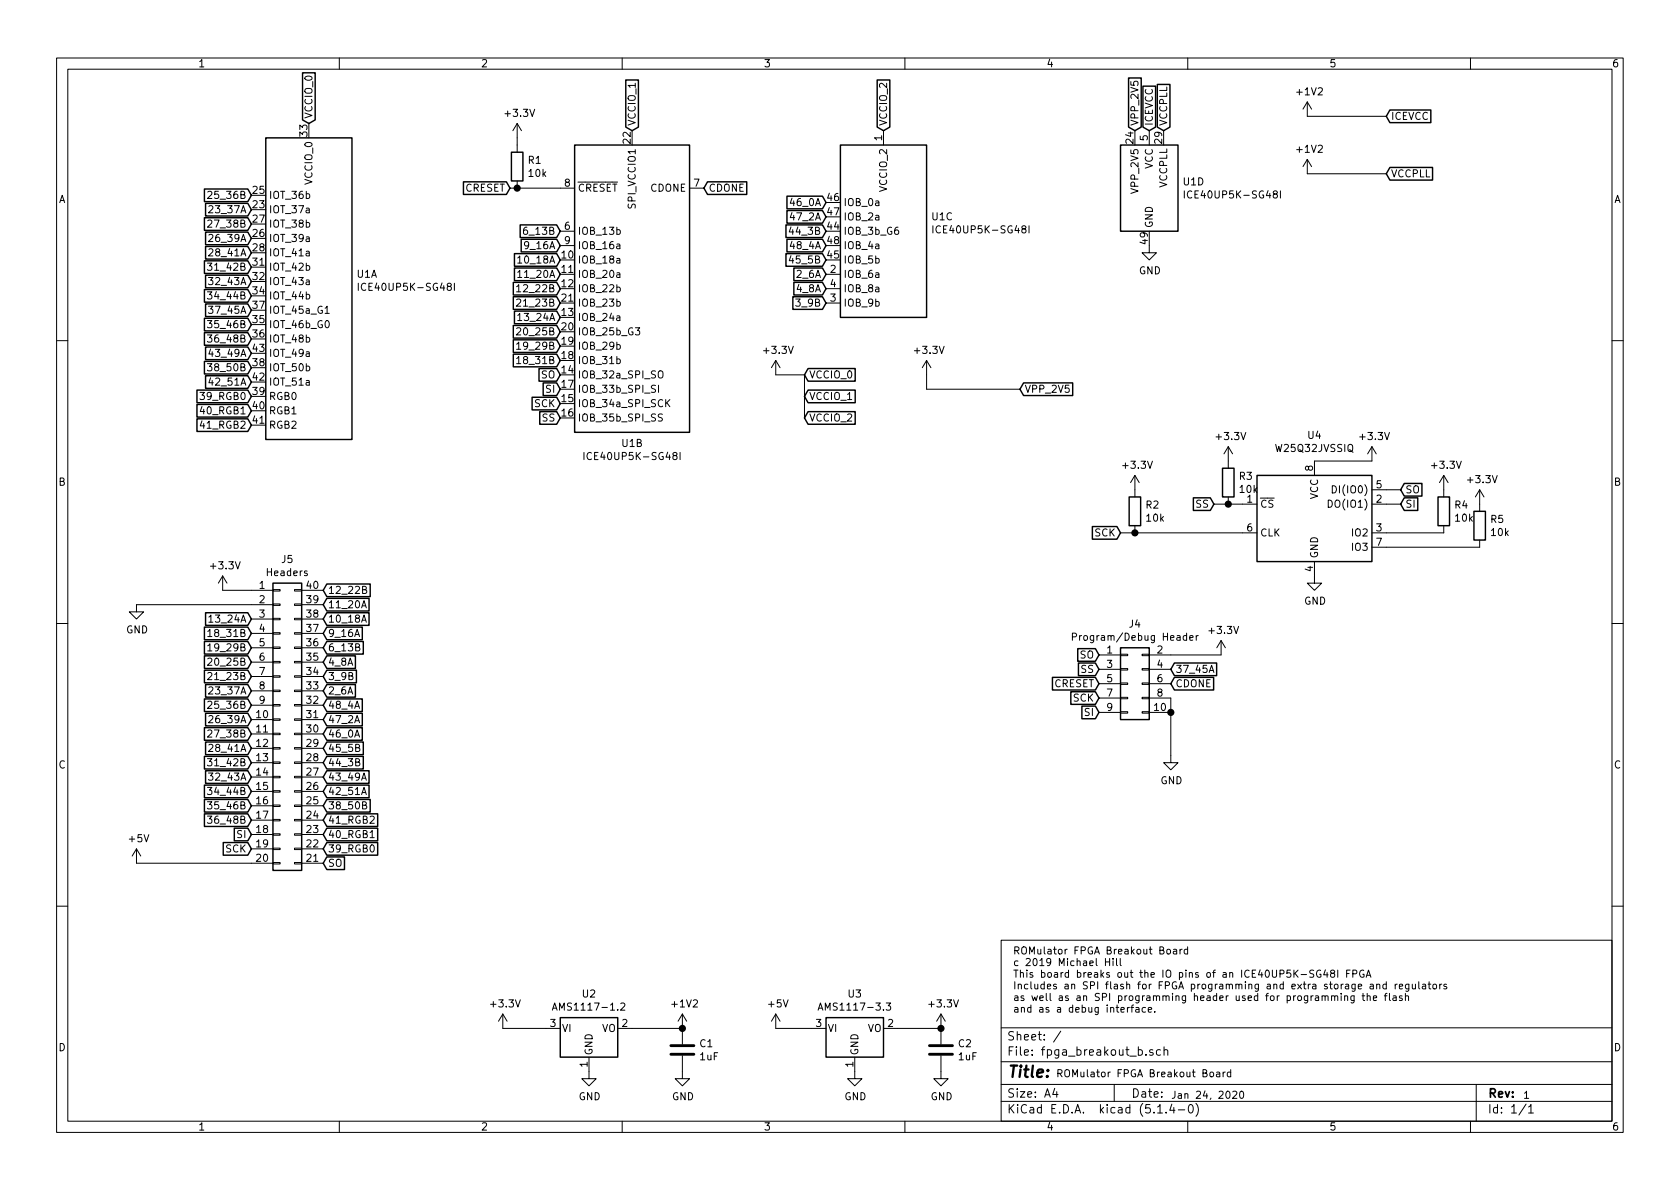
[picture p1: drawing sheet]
<svg xmlns="http://www.w3.org/2000/svg" width="297mm" height="210mm" viewBox="0 0 297 210" stroke-linecap="round" stroke-linejoin="round" font-family="sans-serif">
<g fill="none" stroke="#000" stroke-width=".18">
<path d="M10 10.3h277v189.9h-277zM12 12.2h273v186.1h-273zM60 10.3v1.9M110 10.3v1.9M160 10.3v1.9M210 10.3v1.9M231.1 18v2.6h14M231.1 18l-.7 1.3M231.1 18l.8 1.3M260 10.3v1.9M36.7 34l.5-.2 .3 .4-.1 .2-.7 .7h.8M36.7 39l.5-.1 .3 .4-.1 .2-.7 .7h.8"/>
<path d="M36.9 36.5l.5-.1 .2 .3v.2l-.7 .7h.7M90.2 33.3h11.4M91.4 21.8l-.7 1.3M91.4 21.8v5.1M91.4 32v1.3M91.4 21.8l.8 1.3M121.9 33.3h2.6M156.2 23.1v2.5M164.9 39.9v1.3M181.9 39.9v1.3M203.2 23.1v2.5M209.4 33.8v1.2"/>
<path d="M226.4 33.8v1.2M231.1 28.2l-.7 1.3M231.1 28.2v2.5h14M231.1 28.2l.8 1.3M36.7 59.2h.8l-.5 .5 .4 .1v.6l-.2 .1-.5-.1M36.7 56.7h.8l-.5 .5 .4 .1v.5l-.2 .2-.5-.2M36.7 51.6h.8l-.5 .5 .4 .1v.6l-.2 .1-.5-.1M36.7 46.5h.8l-.5 .5 .4 .1v.6l-.2 .1-.5-.1M36.9 54.1h.7l-.4 .5 .4 .2v.5l-.2 .1-.5-.1M36.9 49.1h.7l-.4 .4 .4 .2v.5l-.2 .1-.5-.1M36.9 44.1l.5-.1 .2 .3v.2l-.7 .8h.7M36.9 41.6l.5-.2 .2 .4v.2l-.7 .7h.7"/>
<path d="M57.5 55.4h.7M63.3 50.1v1.3M80.3 50.1v1.3M91.3 58.1l.5-.1 .3 .3-.1 .2-.7 .7h.8M91.3 53l.5-.1 .3 .3-.1 .2-.7 .7h.8M91.3 50.7l.4-.4v1.3M91.3 51.6h.8M91.5 55.8l.4-.4v1.3M91.5 48.2l.4-.4v1.3M91.5 45.6l.4-.3v1.2M91.5 56.7h.8M91.5 49.1h.8"/>
<path d="M91.5 46.5h.8M99.1 40.9h2.5M99.1 43.4h2.5M109.1 50.8h.3l.3 .2-.1 .6h-.5M109.1 53.4l.3-.1 .3 .2-.1 .6h-.5M109.1 40.7l.3-.1 .3 .2-.1 .6h-.5M112.3 58h.8l-.4 .4 .4 .2v.5l-.2 .1-.6-.1M146 48.5h2.6M146 53.6h2.6M146 51h2.6M203.2 43.4v1.3h1.3l-1.3 1.3-1.3-1.3h1.3M10 60.2h2"/>
<path d="M36.7 64.3h.8l-.5 .5 .4 .1v.6l-.2 .1-.5-.1M91.3 63.4l.4-.4v1.3M91.3 60.9l.4-.4v1.3M91.3 64.3h.8M91.3 61.8h.8M109.1 63.5h.3l.3 .2-.1 .6h-.5M109.1 61l.3-.1 .3 .3-.1 .5h-.5M116.4 65.8a.45 .45 0 0 1 .8 0 .88 .88 0 0 1-.3 1h-.3a1.07 1.07 0 0 1-.2-1zM116.4 68.1v1.3M117.1 73.3l-.5-.1-.2 .1v.4l.6 .2 .1 .3-.2 .3-.5-.1M117.9 71.2l.5 .7M118.4 70.7l-.7 .7"/>
<path d="M137.2 63.7l-.8 1.3M137.2 63.7v2.6h5v7.6M137.2 63.7l.7 1.3M163.8 63.7l-.7 1.3M163.8 63.7v5.1h16.5M163.8 63.7l.8 1.3M217.2 79v3.8M217.2 79l-.8 1.3M217.2 79l.7 1.3M242.6 79v2.5h-10.2v2.6M242.6 79l-.8 1.3M242.6 79l.7 1.3"/>
<path d="M285 60.2h2M103.3 80v1.3M120.2 80v1.3M198.1 94.2h24.1M200.7 84.1v3.8M200.7 93v1.2M200.7 84.1l-.8 1.2M200.7 84.1l.7 1.2M214.6 89.1h7.6M217.2 87.9v1.2M232.4 99.3v3.8h1.3l-1.3 1.3-1.3-1.3h1.3M234.8 88.4a.64 .64 0 0 1 .8 .7 .64 .64 0 0 1-.8 .6z"/>
<path d="M235.6 85.9a.64 .64 0 0 1 .7 .6 .64 .64 0 0 1-.7 .7zM242.6 89.1h5M242.6 86.6h5M255.3 93v1.2h-12.7M255.3 84.1l-.8 1.2M255.3 84.1v3.8M255.3 84.1l.7 1.2M261.6 95.5v1.3h-19M261.6 86.6l-.7 1.3M261.6 86.6v3.8M261.6 86.6l.8 1.3M10 110.3h2"/>
<path d="M36.7 111.7l.4-.4v1.3M36.7 114.2l.4-.4v1.3M36.7 116.5l.5-.1 .3 .3-.1 .2-.7 .7h.8M36.7 119l.5-.1 .3 .4-.1 .2-.7 .7h.8M36.7 112.6h.8M36.7 115.1h.8M36.9 109.1l.4-.3v1.2M36.9 110h.7M39.4 101.8l-.8 1.3M39.4 101.8v2.6h8.9M39.4 101.8l.7 1.3M44.4 109.5h3.9"/>
<path d="M44.4 119.6h3.9M44.4 117.1h3.9M44.4 114.5h3.9M44.4 112h3.9M48.3 119.5h1.2v.3h-1.2zM48.3 117h1.2v.2h-1.2zM48.3 114.4h1.2v.3h-1.2zM48.3 111.9h1.2v.2h-1.2zM48.3 109.3h1.2v.3h-1.2zM48.3 106.8h1.2v.3h-1.2zM48.3 104.3h1.2v.2h-1.2zM48.3 106.9h-24.2v1.3h1.3l-1.3 1.3-1.2-1.3h1.2"/>
<path d="M52.1 119.5h1.2v.3h-1.2zM52.1 117h1.2v.2h-1.2zM52.1 114.4h1.2v.3h-1.2zM52.1 111.9h1.2v.2h-1.2zM52.1 109.3h1.2v.3h-1.2zM52.1 106.8h1.2v.3h-1.2zM52.1 104.3h1.2v.2h-1.2zM53.3 104.4h3.8M53.3 106.9h3.8M53.3 109.5h3.8M53.3 119.6h3.8M53.3 117.1h3.8"/>
<path d="M53.3 114.5h3.8M53.3 112h3.8M62.9 114.4h.5l.2-.2-.1-.2-.6-.2v1.3h.5l.2-.1v-.3l-.3-.3M63.9 110l.5-1.2 .4 1.2M63.9 107.5l.5-1.3 .4 1.3M64.1 109.7h.5M64.1 107.1h.5M64.1 104.3l.5-.1 .2-.2-.1-.2-.6-.1v1.2h.5l.2-.2v-.2l-.3-.2M189.6 112.6h.6l.1-.2v-.3l-.2-.1h-.5v1.2M194.3 115.8h3.8M194.3 118.4h3.8M198.1 118.2h1.3v.3h-1.3z"/>
<path d="M198.1 115.7h1.3v.2h-1.3zM201.9 118.2h1.3v.3h-1.3zM201.9 115.7h1.3v.2h-1.3zM203.2 118.4h3.8M210.4 112.8l.5-.1v-.3h-.4l-.1 .2v.6h.5M211.5 112.4v.8M211.9 112.4l-.4 .2M213.8 118.9l.4-1.3 .4 1.3M213.9 118.6h.6M215.9 113.3l-.8 1.2M215.9 113.3v2.5h-12.7M215.9 113.3l.8 1.2"/>
<path d="M285 110.3h2M36.7 134.2h.8l-.5 .4 .4 .2v.5l-.2 .1-.5-.1M36.7 139.2h.8l-.5 .5 .4 .1v.6l-.2 .1-.5-.1M36.7 124.1l.5-.1 .3 .4-.1 .2-.7 .7h.8M36.7 129.2l.5-.1 .3 .3-.1 .2-.7 .7h.8M36.9 136.7h.7l-.4 .5 .4 .1v.5l-.2 .2-.5-.2M36.9 121.6l.5-.1 .2 .3v.2l-.7 .7h.7M36.9 131.7l.5-.1 .2 .4v.2l-.7 .7h.7M36.9 126.7l.5-.2 .2 .4v.2l-.7 .7h.7M44.4 127.2h3.9M44.4 129.8h3.9M44.4 132.3h3.9"/>
<path d="M44.4 134.9h3.9M44.4 137.4h3.9M44.4 139.9h3.9M44.4 124.7h3.9M44.4 122.2h3.9M48.3 132.2h1.2v.3h-1.2zM48.3 134.7h1.2v.3h-1.2zM48.3 137.3h1.2v.2h-1.2zM48.3 139.8h1.2v.3h-1.2zM48.3 129.7h1.2v.2h-1.2zM48.3 124.6h1.2v.2h-1.2zM48.3 122h1.2v.3h-1.2z"/>
<path d="M48.3 127.1h1.2v.3h-1.2zM52.1 132.2h1.2v.3h-1.2zM52.1 134.7h1.2v.3h-1.2zM52.1 137.3h1.2v.2h-1.2zM52.1 139.8h1.2v.3h-1.2zM52.1 129.7h1.2v.2h-1.2zM52.1 124.6h1.2v.2h-1.2zM52.1 122h1.2v.3h-1.2zM52.1 127.1h1.2v.3h-1.2zM53.3 127.2h3.8M53.3 129.8h3.8M53.3 132.3h3.8"/>
<path d="M53.3 134.9h3.8M53.3 137.4h3.8M53.3 139.9h3.8M53.3 124.7h3.8M53.3 122.2h3.8M62.9 134.8l.5-.1 .2-.2-.1-.2-.6-.1v1.2h.5l.2-.1v-.3l-.3-.2M62.9 132.2h.5l.2-.2-.1-.3-.6-.1v1.3h.5l.2-.1v-.3l-.3-.3M63.9 138l.5-1.3 .4 1.3M64.1 137.6h.5M194.3 126h3.8M194.3 120.9h3.8M194.3 123.4h3.8"/>
<path d="M198.1 125.9h1.3v.2h-1.3zM198.1 123.3h1.3v.3h-1.3zM198.1 120.8h1.3v.2h-1.3zM201.9 125.9h1.3v.2h-1.3zM201.9 123.3h1.3v.3h-1.3zM201.9 120.8h1.3v.2h-1.3zM203.2 123.4h3.8v11.5h1.3l-1.3 1.2-1.3-1.2h1.3M203.2 126h3.8M203.2 120.9h3.8M24.1 150.1l-.7 1.3M24.1 150.1v2.5h24.2M24.1 150.1l.8 1.3"/>
<path d="M36.7 141.8h.8l-.5 .5 .4 .1v.5l-.2 .1-.5-.1M36.7 144.3h.8l-.5 .5 .4 .1v.6l-.2 .1-.5-.1M44.4 142.5h3.9M44.4 145h3.9M44.4 147.6h3.9M44.4 150.1h3.9M48.3 142.4h1.2v.2h-1.2zM48.3 144.9h1.2v.3h-1.2zM48.3 147.4h1.2v.3h-1.2zM48.3 150h1.2v.2h-1.2zM48.3 152.5h1.2v.3h-1.2zM52.1 142.4h1.2v.2h-1.2z"/>
<path d="M52.1 144.9h1.2v.3h-1.2zM52.1 147.4h1.2v.3h-1.2zM52.1 150h1.2v.2h-1.2zM52.1 152.5h1.2v.3h-1.2zM53.3 142.5h3.8M53.3 145h3.8M53.3 147.6h3.8M53.3 150.1h3.8M53.3 152.6h3.8M63.9 140.5l.5-1.3 .4 1.3M64.1 140.2h.5M64.1 142.4l.5-.1 .2-.2-.1-.2-.6-.1v1.2h.5l.2-.2v-.2l-.3-.2"/>
<path d="M65.4 148.1h.8M10 160.2h2M88.9 179.3v2.6h10.2M88.9 179.3l-.8 1.3M88.9 179.3l.8 1.3M97.7 178.6l.4-1.2 .4 1.2M97.8 178.3h.6M109.8 177.5l.4-.1 .3 .3-.8 .9h.8M120.6 179.3v5.4M120.6 179.3l-.7 1.3M120.6 179.3l.8 1.3M137.2 179.3v2.6h8.8"/>
<path d="M137.2 179.3l-.8 1.3M137.2 179.3l.7 1.3M144.7 178.6l.4-1.2 .4 1.2M144.8 178.3h.6M156.7 177.4h.8l-.5 .4 .4 .2 .1 .4-.3 .2-.5-.1M166.4 179.3v5.4M166.4 179.3l-.8 1.3M166.4 179.3l.7 1.3M177 166.3h108v32h-108zM195.5 169.5v1.3M195.5 170.1h.7M196.2 169.5v1.3"/>
<path d="M196.8 169.5v.1M196.8 169.9v.9M197.4 169.5v1.1l.2 .2M198.1 169.5v1.1l.1 .2M199.7 178.1l-.4 .3M199.9 178.1h.5M200.4 177.7l-.3 .2v1.1M200.8 178.2h.5l.1 .8M201.4 178.5h-.4l-.2 .2v.2h.6M202.5 178.2l-.3-.1-.3 .3 .2 .5h.4M203 178.6l.6-.1v-.3l-.4-.1-.2 .2 .1 .6h.5M204.2 178.9v.1"/>
<path d="M206.4 167.9h.3l.3 .2-.2 .6h-.3l-.2-.1zM207.5 167.9h.5l.1 .8M208.1 168.2h-.5l-.2 .2 .1 .3h.6M208.6 167.9v.8M209 167.9l-.4 .2M210 167.9h-.4l-.2 .2 .1 .6h.5M210 167.4v1.3M232.3 171.6l-.5-.1-.2 .2v.3l.6 .3 .1 .3-.2 .2h-.5M233.5 171.6a.59 .59 0 0 0-.7 .6 .59 .59 0 0 0 .7 .6l.1-.5h-.3M234.3 171.5l-.3 .9h.8M234.6 172v.8M235.4 176.2l.2-.1h.3l.1 .8"/>
<path d="M235.4 176.1v.8M235.5 172.1l-.2-.1v-.3l.4-.2 .3 .3-.1 .2-.5 .2-.1 .1v.4l.2 .1h.4l.1-.2v-.3l-.3-.2M236 176.3l.2-.2h.3v.8M236.5 171.5v1.3M237.1 176.1v.8M237.7 176.2l.2-.1h.3l.1 .8M237.7 176.1v.8M238.1 172.2h.4M238.7 171.5h-.6v1.3M239.2 172.2h.6l.1-.5-.2-.2h-.5v1.3M239.4 176.1v1.1l-.2 .2-.3-.1M239.4 176.1h-.3l-.3 .2 .1 .6h.5"/>
<path d="M240.8 176.1h.5M241 175.7v1.1l.3 .1M241.1 171.6a.59 .59 0 0 0-.7 .6 .59 .59 0 0 0 .7 .6l.1-.5h-.3M241.6 172.8l.4-1.3 .4 1.3M241.7 172.5h.6M241.7 176.2l.2-.1h.3l.1 .8M241.7 175.7v1.2M242.3 174.1h.4l.1 .8M242.8 174.3l-.4 .1-.2 .2 .1 .2h.5M242.8 176.5l.6-.1v-.3h-.4l-.2 .2 .1 .6h.5M243.4 174.2l.2-.2 .3 .1 .1 .8M243.4 174v.9"/>
<path d="M244.8 176.1h.4M245.1 174.1l-.3-.1-.3 .3 .1 .5h.5M245.1 173.6v1.3M245.2 175.7l-.3 .1v1.1M245.7 175.7v1.1l.1 .1M246.3 176.1h.5l.1 .8M246.7 174v.9M246.9 176.4h-.4l-.2 .2v.3h.6M247 174l-.3 .3M247.4 174.4l.6-.1v-.2l-.4-.1-.2 .2 .1 .6h.5M247.9 176.1h-.3l-.2 .2 .1 .1 .4 .2v.3h-.5M248.5 176.2l.2-.1h.3v.8"/>
<path d="M248.5 175.7v1.2M249.1 174l-.1 1.2-.1 .1-.3-.1M249.1 174.1l-.4-.1-.2 .3 .1 .5h.5M249.7 174l.1 .8 .3 .1 .2-.2M250.3 174v.9M250.9 173.6v1.1l.1 .2M251.5 174.1h.5l.1 .8M252.1 174.3l-.5 .1-.1 .2 .1 .3 .5-.1M252.5 174h.5M252.7 173.6v1.1l.3 .2M253.4 174.2l.2-.2 .3 .2 .1 .4-.1 .2-.3 .1-.2-.2zM254.6 174v.9"/>
<path d="M254.9 174l-.2 .1-.1 .2M255.8 174.1l-.4-.1-.1 .2v.2l.5 .1v.3h-.5M285 160.2h2M60 198.3v1.9M104.1 186.9v3.8h1.3l-1.3 1.3-1.2-1.3h1.2M109.2 181.9h11.4M110 198.3v1.9M120.6 186.7v4h1.3l-1.3 1.3-1.2-1.3h1.2M151.1 186.9v3.8h1.3l-1.3 1.3-1.2-1.3h1.2M156.2 181.9h10.2M160 198.3v1.9M166.4 186.7v4h1.2l-1.2 1.3-1.3-1.3h1.3"/>
<path d="M177 194.8h108M177 191.8h108M177 187.8h108M177 181.8h108M186.5 192.5l-.4 1h1M186.8 193v1M187.6 182.3l-1.3 2M197 191.8v3M202.6 186.5v.1M203.8 185.7a.37 .37 0 0 0-.5 .1v.2l.5 .2 .1 .1-.2 .3-.4-.1M204.7 196.8h.8M205.2 185.7l-.5-.1-.2 .3v.6l.2 .1 .5-.1"/>
<path d="M205.8 185.7h.1a.37 .37 0 0 1 .6 .1v.8M205.8 185.1v1.5M206.2 196.7v.1M207.2 195.2l-.4 1.1h.9M207.5 195.8v1M208.3 196.3h1.2M210 198.3v1.9M210.3 195.4l.2-.1a.8 .8 0 0 1 .5 .8 .8 .8 0 0 1-.5 .7 1 1 0 0 1-.2-1.4zM211.5 195.1a1.71 1.71 0 0 1 0 2.3M214 189.6h.3l.3 .2-.1 .6h-.4l-.1-.1zM215.1 189.6h.5l.1 .8M215.7 189.9h-.5l-.1 .2v.3h.6"/>
<path d="M216.3 189.6v.8M216.6 189.6l-.3 .2M217.6 189.6h-.4l-.2 .2 .1 .6h.5M217.6 189.1v1.3M218 193.1l.4-.1 .3 .3-.8 .9h.8M219.3 193.1l.2-.1a.69 .69 0 0 1 .4 .6 .69 .69 0 0 1-.4 .6l-.2-.1-.1-.4zM260 198.3v1.9M261 191.8v6.5M269.8 195.2l-1.2 2M270.3 195.8l.4-.5v1.5M270.3 196.8h.8"/>
</g>
<g fill="none" stroke="#000" stroke-width=".25">
<path d="M53.5 12.9h2.2v8.3l-1.1 .6-1.1-.6zM110.6 14.1h2.3v8.4l-1.1 .6-1.2-.6zM155.1 14.1h2.2v8.4l-1.1 .6-1.1-.6zM199.5 13.8h2.3v8.7l-1.1 .6-1.2-.6zM202.1 15.2h2.2v7.3l-1.1 .6-1.1-.6zM204.6 14.9h2.3v7.6l-1.2 .6-1.1-.6zM245.7 19.5h7.3v2.2h-7.3l-.6-1.1zM36.1 33.4h7.7l.6 1.1-.6 1.2h-7.7zM36.1 38.5h7.7l.6 1.1-.6 1.1h-7.7zM36.3 36h7.5l.6 1.1-.6 1.1h-7.5zM47 24.4h15.2v53.3h-15.2zM81.9 32.2h7.6l.7 1.1-.7 1.1h-7.6z"/>
<path d="M90.4 26.9h2.1v5.1h-2.1zM92 39.8h6.4l.7 1.1-.7 1.1h-6.4zM101.6 25.6h20.3v50.8h-20.3zM125.1 32.2h6.9v2.2h-6.9l-.6-1.1zM139 39.8h6.4l.6 1.1-.6 1.1h-6.4zM139.1 37.2h6.3l.6 1.1-.6 1.2h-6.3zM139.1 34.7h6.3l.6 1.1-.6 1.1h-6.3zM148.6 25.6h15.2v30.5h-15.2zM198.1 25.6h10.2v15.3h-10.2zM245.7 29.6h7.6v2.2h-7.6l-.6-1.1zM36.1 58.8h7.7l.6 1.1-.6 1.2h-7.7zM36.1 56.3h7.7l.6 1.1-.6 1.1h-7.7z"/>
<path d="M36.1 51.2h7.7l.6 1.1-.6 1.1h-7.7zM36.1 46.1h7.7l.6 1.1-.6 1.2h-7.7zM36.3 53.7h7.5l.6 1.2-.6 1.1h-7.5zM36.3 48.7h7.5l.6 1.1-.6 1.1h-7.5zM36.3 43.6h7.5l.6 1.1-.6 1.1h-7.5zM36.3 41h7.5l.6 1.2-.6 1.1h-7.5zM90.8 57.6h7.6l.7 1.1-.7 1.1h-7.6zM90.8 52.5h7.6l.7 1.1-.7 1.1h-7.6zM90.8 49.9h7.6l.7 1.1-.7 1.2h-7.6zM91 55h7.4l.7 1.1-.7 1.1h-7.4zM91 47.4h7.4l.7 1.1-.7 1.1h-7.4zM91 44.9h7.4l.7 1.1-.7 1.1h-7.4z"/>
<path d="M92.2 42.3h6.2l.7 1.1-.7 1.1h-6.2zM139 44.9h6.4l.6 1.1-.6 1.1h-6.4zM139.1 42.3h6.3l.6 1.1-.6 1.1h-6.3zM140.2 52.5h5.2l.6 1.1-.6 1.1h-5.2zM140.4 49.9h5l.6 1.1-.6 1.2h-5zM140.4 47.4h5l.6 1.1-.6 1.1h-5zM34.8 71.5h9l.6 1.1-.6 1.2h-9zM34.8 74.1h9l.6 1.1-.6 1.1h-9zM34.8 69h9l.6 1.1-.6 1.1h-9zM36.1 63.9h7.7l.6 1.1-.6 1.1h-7.7zM36.3 66.4h7.5l.6 1.2-.6 1.1h-7.5zM36.3 61.4h7.5l.6 1.1-.6 1.1h-7.5z"/>
<path d="M90.8 62.6h7.6l.7 1.1-.7 1.2h-7.6zM90.8 60.1h7.6l.7 1.1-.7 1.1h-7.6zM94.1 70.3h4.3l.7 1.1-.7 1.1h-4.3zM95.3 65.2h3.1l.7 1.1-.7 1.1h-3.1zM95.4 72.8h3l.7 1.1-.7 1.1h-3zM96 67.7h2.4l.7 1.1-.7 1.1h-2.4zM142.9 72.8h8.3v2.2h-8.3l-.7-1.1zM142.9 69h8.3v2.2h-8.3l-.7-1.1zM142.9 65.2h8.3v2.2h-8.3l-.7-1.1zM181 67.7h8.7v2.2h-8.7l-.7-1.1zM193.1 93.1h4.4l.6 1.1-.6 1.1h-4.4zM199.6 87.9h2.1v5.1h-2.1z"/>
<path d="M211 88h3l.6 1.1-.6 1.2h-3zM216.2 82.8h2v5.1h-2zM222.2 84.1h20.4v15.2h-20.4zM248.3 85.5h3.1v2.2h-3.1l-.7-1.1zM248.3 88h2.4v2.3h-2.4l-.7-1.2zM254.3 87.9h2v5.1h-2zM260.6 90.4h2v5.1h-2zM36.1 110.9h7.7l.6 1.1-.6 1.1h-7.7zM36.1 113.4h7.7l.6 1.1-.6 1.2h-7.7zM36.1 116h7.7l.6 1.1-.6 1.1h-7.7zM36.1 118.5h7.7l.6 1.1-.6 1.1h-7.7zM36.3 108.4h7.5l.6 1.1-.6 1.1h-7.5z"/>
<path d="M48.3 103.1h5v50.8h-5zM57.8 118.5h5.2v2.2h-5.2l-.7-1.1zM57.8 116h5v2.2h-5l-.7-1.1zM57.8 113.4h6.4v2.3h-6.4l-.7-1.2zM57.8 110.9h6.3v2.2h-6.3l-.7-1.1zM57.8 108.4h7.5v2.2h-7.5l-.7-1.1zM57.8 105.8h7.5v2.2h-7.5l-.7-1.1zM57.8 103.3h7.7v2.2h-7.7l-.7-1.1zM186.1 119.8h7.6l.6 1.1-.6 1.1h-7.6zM190.6 114.7h3.1l.6 1.1-.6 1.1h-3.1zM190.7 117.2h3l.6 1.2-.6 1.1h-3zM198.1 114.5h5.1v12.7h-5.1z"/>
<path d="M207.6 119.8h7v2.2h-7l-.6-1.1zM207.6 117.2h7.5v2.3h-7.5l-.6-1.1zM36.1 123.6h7.7l.6 1.1-.6 1.1h-7.7zM36.1 128.7h7.7l.6 1.1-.6 1.1h-7.7zM36.1 133.8h7.7l.6 1.1-.6 1.1h-7.7zM36.1 138.8h7.7l.6 1.1-.6 1.2h-7.7zM36.3 121.1h7.5l.6 1.1-.6 1.1h-7.5zM36.3 131.2h7.5l.6 1.1-.6 1.1h-7.5zM36.3 136.3h7.5l.6 1.1-.6 1.1h-7.5zM36.3 126.1h7.5l.6 1.1-.6 1.2h-7.5zM57.8 138.8h7.5v2.3h-7.5l-.7-1.2zM57.8 136.3h7.5v2.2h-7.5l-.7-1.1z"/>
<path d="M57.8 133.8h6.4v2.2h-6.4l-.7-1.1zM57.8 131.2h6.4v2.2h-6.4l-.7-1.1zM57.8 128.7h6.3v2.2h-6.3l-.7-1.1zM57.8 126.1h6.3v2.3h-6.3l-.7-1.2zM57.8 123.6h6.3v2.2h-6.3l-.7-1.1zM57.8 121.1h5v2.2h-5l-.7-1.1zM189.3 122.3h4.4l.6 1.1-.6 1.2h-4.4zM191.3 124.9h2.4l.6 1.1-.6 1.1h-2.4zM36.1 141.4h7.7l.6 1.1-.6 1.1h-7.7zM36.1 143.9h7.7l.6 1.1-.6 1.1h-7.7zM39.5 149h4.3l.6 1.1-.6 1.1h-4.3zM41.4 146.5h2.4l.6 1.1-.6 1.1h-2.4z"/>
<path d="M57.8 151.5h3.1v2.3h-3.1l-.7-1.2zM57.8 149h9v2.2h-9l-.7-1.1zM57.8 141.4h7.7v2.2h-7.7l-.7-1.1zM57.8 143.9h9v2.2h-9l-.7-1.1zM57.8 146.5h9v2.2h-9l-.7-1.1zM99.1 180h10.1v6.9h-10.1zM146 180h10.2v6.9h-10.2z"/>
</g>
<path d="M118.6 186.4h4.1M118.6 184.9h4.1M164.3 186.4h4.1M164.3 184.9h4.1" fill="none" stroke="#000" stroke-width=".51"/>
<g fill="#000" stroke="#000" stroke-width=".25">
<circle cx="91.4" cy="33.3" r=".51"/>
<circle cx="200.7" cy="94.2" r=".51"/>
<circle cx="217.2" cy="89.1" r=".51"/>
<circle cx="207" cy="126" r=".51"/>
<circle cx="120.7" cy="181.9" r=".51"/>
<circle cx="166.4" cy="181.9" r=".51"/>
</g>
<text font-size="2.8" x="178" y="190.5">Title:</text>
<g font-size="2.1">
<text x="178" y="184">Sheet: /</text>
<text x="178" y="186.7">File: fpga_breakout_b.sch</text>
<text x="178" y="196.9">KiCad E.D.A. kicad (5.1.4-0)</text>
<text x="178" y="194.1">Size: A4</text>
<text x="200" y="194.1">Date:</text>
<text x="263" y="194.1">Rev:</text>
<text x="263" y="196.9">Id: 1/1</text>
</g>
<g font-size="1.8">
<text x="35" y="11.9">1</text>
<text x="85" y="11.9">2</text>
<text x="135" y="11.9">3</text>
<text x="185" y="11.9">4</text>
<text x="235" y="11.9">5</text>
<text x="285" y="11.9">6</text>
<text x="229.4" y="16.9">+1V2</text>
<text x="55.2" y="21.1" transform="rotate(-90 55.2 21.1)">VCCIO_0</text>
<text x="89.5" y="20.7">+3.3V</text>
<text x="112.4" y="22.3" transform="rotate(-90 112.4 22.3)">VCCIO_1</text>
<text x="156.8" y="22.3" transform="rotate(-90 156.8 22.3)">VCCIO_2</text>
<text x="201.3" y="22.3" transform="rotate(-90 201.3 22.3)">VPP_2V5</text>
<text x="203.8" y="22.3" transform="rotate(-90 203.8 22.3)">ICEVCC</text>
<text x="206.4" y="22.3" transform="rotate(-90 206.4 22.3)">VCCPLL</text>
<text x="245.9" y="21.2">ICEVCC</text>
<text x="54.4" y="24.1" transform="rotate(-90 54.4 24.1)">33</text>
<text x="93.4" y="29">R1</text>
<text x="111.5" y="25.3" transform="rotate(-90 111.5 25.3)">22</text>
<text x="156" y="24.9" transform="rotate(-90 156 24.9)">1</text>
<text x="200.4" y="25.3" transform="rotate(-90 200.4 25.3)">24</text>
<text x="202.9" y="24.9" transform="rotate(-90 202.9 24.9)">5</text>
<text x="203.8" y="29.9" transform="rotate(-90 203.8 29.9)">VCC</text>
<text x="205.5" y="25.3" transform="rotate(-90 205.5 25.3)">29</text>
<text x="229.4" y="27">+1V2</text>
<text x="10.4" y="35.9">A</text>
<text x="37.5" y="35.2">25_36B</text>
<text x="44.8" y="34.3">25</text>
<text x="47.5" y="35.2">IOT_36b</text>
<text x="55.2" y="32.5" transform="rotate(-90 55.2 32.5)">VCCIO_0</text>
<text x="82.2" y="33.9">CRESET</text>
<text x="93.5" y="31.3">10k</text>
<text x="99.8" y="33">8</text>
<text x="102.1" y="33.9">CRESET</text>
<text x="115" y="33.9">CDONE</text>
<text x="122.7" y="33">7</text>
<text x="125.2" y="33.9">CDONE</text>
<text x="146.4" y="35.6">46</text>
<text x="156.8" y="33.7" transform="rotate(-90 156.8 33.7)">VCCIO_2</text>
<text x="201.3" y="33.8" transform="rotate(-90 201.3 33.8)">VPP_2V5</text>
<text x="206.4" y="33.2" transform="rotate(-90 206.4 33.2)">VCCPLL</text>
<text x="209.3" y="32.8">U1D</text>
<text x="210.3" y="35.1">ICE40UP5K-SG48I</text>
<text x="245.9" y="31.4">VCCPLL</text>
<text x="285.4" y="35.9">A</text>
<text x="37.5" y="37.7">23_37A</text>
<text x="37.5" y="40.3">27_38B</text>
<text x="44.8" y="36.8">23</text>
<text x="44.8" y="41.9">26</text>
<text x="44.8" y="39.4">27</text>
<text x="47.5" y="37.7">IOT_37a</text>
<text x="47.5" y="40.3">IOT_38b</text>
<text x="93.1" y="41.5">6_13B</text>
<text x="99.8" y="40.6">6</text>
<text x="102.1" y="41.5">IOB_13b</text>
<text x="112.4" y="36.6" transform="rotate(-90 112.4 36.6)">SPI_VCCIO1</text>
<text x="140.1" y="41.5">44_3B</text>
<text x="140.1" y="39">47_2A</text>
<text x="140.1" y="36.4">46_0A</text>
<text x="146.4" y="40.6">44</text>
<text x="146.4" y="38.1">47</text>
<text x="149.1" y="41.5">IOB_3b_G6</text>
<text x="149.1" y="36.4">IOB_0a</text>
<text x="149.1" y="39">IOB_2a</text>
<text x="164.8" y="39">U1C</text>
<text x="165.8" y="41.3">ICE40UP5K-SG48I</text>
<text x="203.8" y="40.4" transform="rotate(-90 203.8 40.4)">GND</text>
<text x="37.5" y="47.9">31_42B</text>
<text x="37.5" y="45.3">28_41A</text>
<text x="37.5" y="42.8">26_39A</text>
<text x="44.8" y="44.4">28</text>
<text x="44.8" y="47">31</text>
<text x="47.5" y="42.8">IOT_39a</text>
<text x="47.5" y="45.3">IOT_41a</text>
<text x="47.5" y="47.9">IOT_42b</text>
<text x="92.1" y="46.6">10_18A</text>
<text x="93.1" y="44.1">9_16A</text>
<text x="99.4" y="45.7">10</text>
<text x="99.8" y="43.2">9</text>
<text x="102.1" y="46.6">IOB_18a</text>
<text x="102.1" y="44.1">IOB_16a</text>
<text x="140.1" y="46.6">45_5B</text>
<text x="140.1" y="44.1">48_4A</text>
<text x="146.4" y="45.7">45</text>
<text x="146.4" y="43.2">48</text>
<text x="149.1" y="46.6">IOB_5b</text>
<text x="149.1" y="44.1">IOB_4a</text>
<text x="202.9" y="43.1" transform="rotate(-90 202.9 43.1)">49</text>
<text x="37.5" y="53">34_44B</text>
<text x="37.5" y="50.4">32_43A</text>
<text x="44.8" y="49.5">32</text>
<text x="44.8" y="52.1">34</text>
<text x="47.5" y="50.4">IOT_43a</text>
<text x="47.5" y="53">IOT_44b</text>
<text x="63.1" y="49.1">U1A</text>
<text x="64.2" y="51.4">ICE40UP5K-SG48I</text>
<text x="92.1" y="51.7">12_22B</text>
<text x="92.1" y="49.1">11_20A</text>
<text x="99.4" y="48.3">11</text>
<text x="99.4" y="50.8">12</text>
<text x="99.4" y="53.3">21</text>
<text x="102.1" y="49.1">IOB_20a</text>
<text x="102.1" y="51.7">IOB_22b</text>
<text x="141" y="51.7">4_8A</text>
<text x="141" y="49.1">2_6A</text>
<text x="146.8" y="48.3">2</text>
<text x="146.8" y="53.3">3</text>
<text x="146.8" y="50.8">4</text>
<text x="149.1" y="49.1">IOB_6a</text>
<text x="149.1" y="51.7">IOB_8a</text>
<text x="201.4" y="48.5">GND</text>
<text x="37.5" y="58">35_46B</text>
<text x="37.5" y="55.5">37_45A</text>
<text x="44.8" y="57.1">35</text>
<text x="44.8" y="59.7">36</text>
<text x="44.8" y="54.6">37</text>
<text x="47.5" y="58">IOT_46b_G0</text>
<text x="47.5" y="55.5">IOT_45a_G1</text>
<text x="92.1" y="59.3">20_25B</text>
<text x="92.1" y="56.8">13_24A</text>
<text x="92.1" y="54.2">21_23B</text>
<text x="99.4" y="55.9">13</text>
<text x="99.4" y="58.4">20</text>
<text x="102.1" y="56.8">IOB_24a</text>
<text x="102.1" y="59.3">IOB_25b_G3</text>
<text x="102.1" y="54.2">IOB_23b</text>
<text x="141" y="54.2">3_9B</text>
<text x="149.1" y="54.2">IOB_9b</text>
<text x="37.5" y="65.7">38_50B</text>
<text x="37.5" y="63.1">43_49A</text>
<text x="37.5" y="60.6">36_48B</text>
<text x="44.8" y="64.8">38</text>
<text x="44.8" y="62.2">43</text>
<text x="47.5" y="60.6">IOT_48b</text>
<text x="47.5" y="65.7">IOT_50b</text>
<text x="47.5" y="63.1">IOT_49a</text>
<text x="92.1" y="64.4">18_31B</text>
<text x="92.1" y="61.8">19_29B</text>
<text x="99.4" y="63.5">18</text>
<text x="99.4" y="61">19</text>
<text x="102.1" y="64.4">IOB_31b</text>
<text x="102.1" y="61.8">IOB_29b</text>
<text x="135.2" y="62.6">+3.3V</text>
<text x="161.9" y="62.6">+3.3V</text>
<text x="35.8" y="70.7">39_RGB0</text>
<text x="37.5" y="68.2">42_51A</text>
<text x="44.8" y="69.8">39</text>
<text x="44.8" y="67.3">42</text>
<text x="47.5" y="70.7">RGB0</text>
<text x="47.5" y="68.2">IOT_51a</text>
<text x="95.7" y="66.9">SO</text>
<text x="96.6" y="69.5">SI</text>
<text x="99.4" y="66">14</text>
<text x="99.4" y="71.1">15</text>
<text x="99.4" y="68.6">17</text>
<text x="102.1" y="66.9">IOB_32a_SPI_SO</text>
<text x="102.1" y="69.5">IOB_33b_SPI_SI</text>
<text x="143" y="70.7">VCCIO_1</text>
<text x="143" y="66.9">VCCIO_0</text>
<text x="181.1" y="69.5">VPP_2V5</text>
<text x="35.8" y="73.3">40_RGB1</text>
<text x="35.8" y="75.8">41_RGB2</text>
<text x="44.8" y="72.4">40</text>
<text x="44.8" y="74.9">41</text>
<text x="47.5" y="73.3">RGB1</text>
<text x="47.5" y="75.8">RGB2</text>
<text x="94.5" y="72">SCK</text>
<text x="95.9" y="74.5">SS</text>
<text x="99.4" y="73.7">16</text>
<text x="102.1" y="72">IOB_34a_SPI_SCK</text>
<text x="102.1" y="74.5">IOB_35b_SPI_SS</text>
<text x="143" y="74.5">VCCIO_2</text>
<text x="215.2" y="77.8">+3.3V</text>
<text x="231.3" y="77.6">U4</text>
<text x="240.6" y="77.8">+3.3V</text>
<text x="104.1" y="81.4">ICE40UP5K-SG48I</text>
<text x="110" y="79">U1B</text>
<text x="198.7" y="82.9">+3.3V</text>
<text x="225.7" y="79.9">W25Q32JVSSIQ</text>
<text x="232.2" y="83.3" transform="rotate(-90 232.2 83.3)">8</text>
<text x="253.3" y="82.9">+3.3V</text>
<text x="10.4" y="85.9">B</text>
<text x="202.6" y="89.9">R2</text>
<text x="211.5" y="89.8">SS</text>
<text x="219.2" y="84.9">R3</text>
<text x="219.3" y="87.2">10k</text>
<text x="220.5" y="88.9">1</text>
<text x="222.8" y="89.8">CS</text>
<text x="233" y="88.3" transform="rotate(-90 233 88.3)">VCC</text>
<text x="235.4" y="89.8">DO(IO1)</text>
<text x="236.3" y="87.2">DI(IO0)</text>
<text x="243.4" y="88.9">2</text>
<text x="243.4" y="86.4">5</text>
<text x="248.4" y="87.2">SO</text>
<text x="248.4" y="89.8">SI</text>
<text x="257.3" y="89.9">R4</text>
<text x="259.7" y="85.4">+3.3V</text>
<text x="285.4" y="85.9">B</text>
<text x="193.6" y="94.9">SCK</text>
<text x="202.8" y="92.2">10k</text>
<text x="220.5" y="94">6</text>
<text x="222.8" y="94.9">CLK</text>
<text x="239.2" y="94.9">IO2</text>
<text x="243.4" y="94">3</text>
<text x="257.4" y="92.2">10k</text>
<text x="263.6" y="92.5">R5</text>
<text x="263.7" y="94.8">10k</text>
<text x="37.4" y="100.7">+3.3V</text>
<text x="47.3" y="101.9">Headers</text>
<text x="49.8" y="99.6">J5</text>
<text x="232.2" y="101.1" transform="rotate(-90 232.2 101.1)">4</text>
<text x="233" y="98.8" transform="rotate(-90 233 98.8)">GND</text>
<text x="239.2" y="97.4">IO3</text>
<text x="243.4" y="96.5">7</text>
<text x="45.9" y="104.1">1</text>
<text x="45.9" y="106.7">2</text>
<text x="54.3" y="106.7">39</text>
<text x="54.3" y="104.1">40</text>
<text x="57.9" y="107.6">11_20A</text>
<text x="57.9" y="105">12_22B</text>
<text x="230.6" y="106.9">GND</text>
<text x="22.3" y="112">GND</text>
<text x="37.5" y="110.1">13_24A</text>
<text x="37.5" y="112.6">18_31B</text>
<text x="45.9" y="109.2">3</text>
<text x="45.9" y="111.8">4</text>
<text x="54.3" y="111.8">37</text>
<text x="54.3" y="109.2">38</text>
<text x="57.9" y="112.6">9_16A</text>
<text x="57.9" y="110.1">10_18A</text>
<text x="190.8" y="113.3">Program/Debug Header</text>
<text x="199.7" y="111">J4</text>
<text x="213.9" y="112.1">+3.3V</text>
<text x="37.5" y="115.2">19_29B</text>
<text x="37.5" y="117.7">20_25B</text>
<text x="45.9" y="114.3">5</text>
<text x="45.9" y="116.8">6</text>
<text x="45.9" y="119.4">7</text>
<text x="54.3" y="119.4">34</text>
<text x="54.3" y="116.8">35</text>
<text x="54.3" y="114.3">36</text>
<text x="57.9" y="117.7">4_8A</text>
<text x="57.9" y="115.2">6_13B</text>
<text x="191" y="116.5">SO</text>
<text x="191.2" y="119">SS</text>
<text x="195.7" y="115.6">1</text>
<text x="195.7" y="118.1">3</text>
<text x="204.6" y="115.6">2</text>
<text x="204.6" y="118.1">4</text>
<text x="207.8" y="119">37_45A</text>
<text x="37.5" y="120.3">21_23B</text>
<text x="37.5" y="122.8">23_37A</text>
<text x="37.5" y="125.3">25_36B</text>
<text x="45.9" y="121.9">8</text>
<text x="45.9" y="124.5">9</text>
<text x="54.3" y="124.5">32</text>
<text x="54.3" y="121.9">33</text>
<text x="57.9" y="125.3">48_4A</text>
<text x="57.9" y="122.8">2_6A</text>
<text x="57.9" y="120.3">3_9B</text>
<text x="186.4" y="121.5">CRESET</text>
<text x="189.8" y="124.1">SCK</text>
<text x="195.7" y="120.6">5</text>
<text x="195.7" y="123.2">7</text>
<text x="195.7" y="125.7">9</text>
<text x="204.1" y="125.7">10</text>
<text x="204.6" y="120.6">6</text>
<text x="204.6" y="123.2">8</text>
<text x="207.8" y="121.5">CDONE</text>
<text x="37.5" y="130.4">27_38B</text>
<text x="37.5" y="127.9">26_39A</text>
<text x="45.4" y="127">10</text>
<text x="45.4" y="129.5">11</text>
<text x="54.3" y="129.5">30</text>
<text x="54.3" y="127">31</text>
<text x="57.9" y="130.4">46_0A</text>
<text x="57.9" y="127.9">47_2A</text>
<text x="191.8" y="126.6">SI</text>
<text x="10.4" y="135.9">C</text>
<text x="37.5" y="133">28_41A</text>
<text x="37.5" y="135.5">31_42B</text>
<text x="45.4" y="132.1">12</text>
<text x="45.4" y="134.6">13</text>
<text x="45.4" y="137.2">14</text>
<text x="54.3" y="137.2">27</text>
<text x="54.3" y="134.6">28</text>
<text x="54.3" y="132.1">29</text>
<text x="57.9" y="135.5">44_3B</text>
<text x="57.9" y="133">45_5B</text>
<text x="285.4" y="135.9">C</text>
<text x="37.5" y="138">32_43A</text>
<text x="37.5" y="140.6">34_44B</text>
<text x="37.5" y="143.1">35_46B</text>
<text x="45.4" y="139.7">15</text>
<text x="45.4" y="142.2">16</text>
<text x="54.3" y="142.2">25</text>
<text x="54.3" y="139.7">26</text>
<text x="57.9" y="143.1">38_50B</text>
<text x="57.9" y="140.6">42_51A</text>
<text x="57.9" y="138">43_49A</text>
<text x="205.2" y="138.7">GND</text>
<text x="22.9" y="148.9">+5V</text>
<text x="37.5" y="145.7">36_48B</text>
<text x="42" y="148.2">SI</text>
<text x="45.4" y="144.8">17</text>
<text x="45.4" y="147.3">18</text>
<text x="45.4" y="149.9">19</text>
<text x="54.3" y="149.9">22</text>
<text x="54.3" y="147.3">23</text>
<text x="54.3" y="144.8">24</text>
<text x="57.9" y="145.7">41_RGB2</text>
<text x="57.9" y="148.2">40_RGB1</text>
<text x="39.9" y="150.7">SCK</text>
<text x="45.4" y="152.4">20</text>
<text x="54.3" y="152.4">21</text>
<text x="57.9" y="153.3">SO</text>
<text x="57.9" y="150.7">39_RGB0</text>
<text x="179.1" y="168.8">ROMulator FPGA Breakout Board</text>
<text x="179.1" y="170.8">c 2019 Michael Hill</text>
<text x="179.1" y="172.9">This board breaks out the IO pins of an ICE40UP5K-SG48I FPGA</text>
<text x="86.9" y="178.1">+3.3V</text>
<text x="98.7" y="178.7">AMS1117-1.2</text>
<text x="103" y="176.4">U2</text>
<text x="118.9" y="178.1">+1V2</text>
<text x="135.9" y="178.1">+5V</text>
<text x="145.7" y="178.7">AMS1117-3.3</text>
<text x="150" y="176.4">U3</text>
<text x="164.4" y="178.1">+3.3V</text>
<text x="179.1" y="174.9">Includes an SPI flash for FPGA programming and extra storage and regulators</text>
<text x="179.1" y="177">as well as an SPI programming header used for programming the flash</text>
<text x="179.1" y="179.1">and as a debug interface.</text>
<text x="10.4" y="185.9">D</text>
<text x="97.3" y="181.6">3</text>
<text x="99.3" y="182.5">VI</text>
<text x="106.4" y="182.5">VO</text>
<text x="110" y="181.6">2</text>
<text x="123.8" y="185.2">C1</text>
<text x="144.3" y="181.6">3</text>
<text x="146.3" y="182.5">VI</text>
<text x="153.4" y="182.5">VO</text>
<text x="157" y="181.6">2</text>
<text x="169.5" y="185.2">C2</text>
<text x="285.4" y="185.9">D</text>
<text x="103.9" y="188.7" transform="rotate(-90 103.9 188.7)">1</text>
<text x="104.8" y="186.7" transform="rotate(-90 104.8 186.7)">GND</text>
<text x="123.8" y="187.5">1uF</text>
<text x="150.9" y="188.7" transform="rotate(-90 150.9 188.7)">1</text>
<text x="151.8" y="186.7" transform="rotate(-90 151.8 186.7)">GND</text>
<text x="169.5" y="187.5">1uF</text>
<text x="186.7" y="190.5">ROMulator FPGA Breakout Board</text>
<text x="102.3" y="194.6">GND</text>
<text x="118.8" y="194.6">GND</text>
<text x="149.3" y="194.6">GND</text>
<text x="164.5" y="194.6">GND</text>
<text x="207" y="194.3">Jan 24, 2020</text>
<text x="269.2" y="194.3">1</text>
<text x="35" y="199.9">1</text>
<text x="85" y="199.9">2</text>
<text x="135" y="199.9">3</text>
<text x="185" y="199.9">4</text>
<text x="235" y="199.9">5</text>
<text x="285" y="199.9">6</text>
</g>
</svg>
